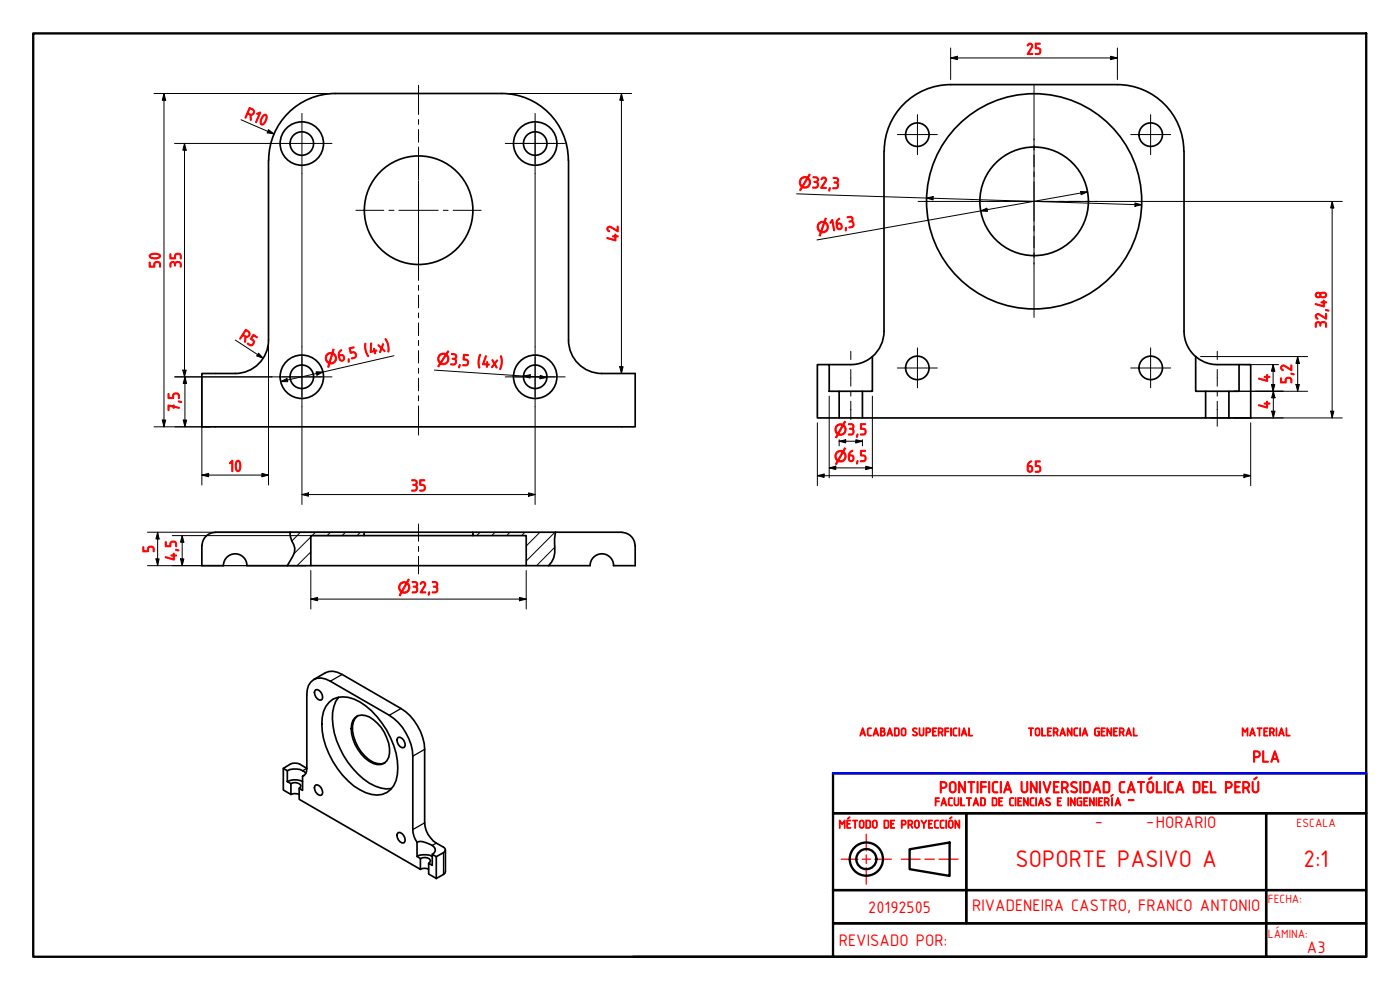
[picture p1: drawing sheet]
<svg xmlns="http://www.w3.org/2000/svg" width="420mm" height="297mm" viewBox="0 0 420 297" stroke-linecap="round" stroke-linejoin="round" font-family="sans-serif">
<!-- layer: Hatch (ISO) -->
<g fill="none" stroke="#000" stroke-width=".3">
<path d="M90.2 159.7l-2.6 2.6M94.7 159.7l-1 1M99.2 159.7l-1 1M103.7 159.7l-1 1M108.1 159.7l-.9 1M144.1 159.7l-1 1M148.6 159.7l-1 1M153 159.7l-.9 1M157.5 159.7l-1 1M162.1 159.7l-4.2 4.1M166.6 159.7l-8.7 8.6M93.3 165.6l-4.1 4.1"/>
<path d="M93.3 161.1l-5.1 5.1M166.5 164.2l-5.5 5.5"/>
</g>
<!-- layer: Visible (ISO) -->
<g fill="none" stroke="#000" stroke-width=".51">
<path d="M150.6 28.1a20 20 0 0 1 20 19.9M150.6 28.1h-50a20 20 0 0 0-20 19.9M335.3 25.4a20 20 0 0 1 20 20M335.3 25.4h-50a20 20 0 0 0-19.9 20M80.6 48.1v54a10 10 0 0 1-10 10h-10v16h130v-16h-4a20.6 20.6 0 0 1-9.6-.7 10 10 0 0 1-6.4-9.3v-54M265.3 45.4v54M355.3 45.4v54M265.3 99.4a10 10 0 0 1-3.5 7.6M355.3 99.4a10 10 0 0 0 3.5 7.6M245.3 109.4h3.6v8h2.9v8h-6.5zM251.8 117.4h7M261.8 107v10.4h-3v8h103v-8h-3v-10.4"/>
<path d="M261.8 107a9.8 9.8 0 0 1-6.5 2.4h-6.4M358.8 107a10.3 10.3 0 0 0 6.5 2.4h6.6M361.8 117.4h7M371.9 109.4h3.4v16h-6.5v-8h3.1zM251.8 125.4h7M361.8 125.4h7M64.6 159.7h44.7M64.6 159.8a4 4 0 0 0-4 3.9M141.9 159.7h-32.6v1h-16v9h-19.2a3.5 3.5 0 0 0-3.5-3.5 3.5 3.5 0 0 0-3.5 3.5M186.6 159.8a4 4 0 0 1 4 3.9M186.6 159.7h-44.7v1h16v9h19.2a3.5 3.5 0 0 1 3.5-3.5 3.5 3.5 0 0 1 3.5 3.5h6.5v-6M60.6 163.7v6h6.5"/>
<path d="M93.3 169.7h64.6M109.3 160.7h32.6M94.2 203.9l3.5-2a5 5 0 0 1 5 .5l17.6 10.2a15.7 15.7 0 0 1 7.1 12.2v22.1a8.2 8.2 0 0 0 5.7 7.3l.4 .4v.8l-2.6 1.6M94.5 207.2l.3-.3a2 2 0 0 1 1.6 3.1 2.17 2.17 0 0 1-1.9-2.8zM98.7 210.7a6.5 6.5 0 0 1 7.5-1 24.4 24.4 0 0 1 12.7 16.3 14.7 14.7 0 0 1-.7 9.7 6.3 6.3 0 0 1-8.4 2.2 22.4 22.4 0 0 1-11.1-11.7 18.6 18.6 0 0 1-1.6-12.7l.7-1.6zM101.7 209.2a10.4 10.4 0 0 0-1.8 8.6 24.5 24.5 0 0 0 12.7 18.1l3.4 .8 1.5-.1M106.6 215.3a4.1 4.1 0 0 1 5.5 .6 12.5 12.5 0 0 1 4.8 10.1 3.3 3.3 0 0 1-4.8 3.1 12.1 12.1 0 0 1-6.6-11.8l.4-1.2zM107.3 214.8a5.4 5.4 0 0 0-1.2 6.1 11.5 11.5 0 0 0 7.1 8.2l1.2 .1 1-.3M85 230.6l1.2 .7v3.2l1.1 .6v3.3l-2.3-1.4zM85 230.6a4.7 4.7 0 0 1 7.1 0M86.2 234.5a5.2 5.2 0 0 1 4.6 0M86.2 231.3a4.4 4.4 0 0 1 5.6 .7"/>
<path d="M87.3 235.1a2.27 2.27 0 0 1 3 .6l-.5 .8M87.3 238.4a3.1 3.1 0 0 1 2.5 0M90.8 232.9v4.3l-1-.7v3.3l36.4 21v-3.2l-1-.6v-4.3M91.2 232.6l-.4 .3M92.1 230.6a2.2 2.2 0 0 1-1.3 2.3M92.1 230.6v-22.1a4.2 4.2 0 0 1 5.7-4.7l19 10.8a15.8 15.8 0 0 1 7.1 12.3v22a6.8 6.8 0 0 0 1.3 3.8M94.5 235.8l.3-.3a2 2 0 0 1 1.6 3.1 2.17 2.17 0 0 1-1.9-2.8zM119.6 221.2a2 2 0 0 1 1.6 3.1 2 2 0 0 1-1.6-3.1zM119.6 249.8a2 2 0 0 1 1.6 3.1 2 2 0 0 1-1.6-3.1zM125.2 252.7a5.9 5.9 0 0 1 5.1 1.5 1.34 1.34 0 0 1-.6 2.1M125.2 257a5.2 5.2 0 0 1 4.5 0M126.2 257.6a2.25 2.25 0 0 1 3 .6l-.1 .4-.4 .4"/>
<path d="M129.7 256.3l1.2 .7v6.6l-2.2-1.4v-3.2l1 .6zM133.7 255l-.2 7-2.6 1.6M126.2 260.8a2.57 2.57 0 0 1 2.5 0"/>
<circle cx="90.6" cy="43.1" r="3.5"/>
<circle cx="90.6" cy="43.1" r="6.5"/>
<circle cx="160.6" cy="43.1" r="3.5"/>
<circle cx="160.6" cy="43.1" r="6.5"/>
<circle cx="275.3" cy="40.4" r="3.5"/>
<circle cx="345.3" cy="40.4" r="3.5"/>
<circle cx="125.6" cy="63.1" r="16.3"/>
<circle cx="310.4" cy="60.4" r="16.3"/>
<circle cx="310.4" cy="60.4" r="32.3"/>
<circle cx="90.6" cy="113" r="3.5"/>
<circle cx="90.6" cy="113" r="6.5"/>
<circle cx="160.6" cy="113" r="3.5"/>
<circle cx="160.6" cy="113" r="6.5"/>
<circle cx="275.3" cy="110.4" r="3.5"/>
<circle cx="345.3" cy="110.4" r="3.5"/>
</g>
<!-- layer: Break Line (ISO) -->
<path d="M87.1 159.7a6.4 6.4 0 0 0 1 3.7 3.7 3.7 0 0 1-.2 3.5l-1.7 2.8M166.7 159.7l-.3 3.2a7.8 7.8 0 0 1-1.7 6.8" fill="none" stroke="#000" stroke-width=".51"/>
<!-- layer: Visible Narrow (ISO) -->
<path d="M102.7 202.4l-3.6 2M120.3 212.6l-3.5 2M92.1 230.6l-1.3 .7M127.4 224.8l-3.5 2.1M127.4 246.9l-3.5 2M130.9 253l-1.2 .7M133.1 255.8v6.6" fill="none" stroke="#000" stroke-width=".38"/>
<!-- layer: Border (ISO) -->
<g fill="none" stroke="#000" stroke-width=".7">
<path d="M10 10h400v277.1h-400zM250 232h160v12h-160zM250 244h40v23.1h-40zM273 254.8l12-2v10l-12-2zM290 244h90v23.1h-90zM380 244h30v23.1h-30zM250 277h130v10.1h-130zM250 267.1h40v9.9h-40zM290 267.1h90v9.9h30v-9.9h-30v9.9h-90zM380 277h30v10.1h-30zM190 287.1h60"/>
<circle cx="260" cy="257.8" r="5"/>
<circle cx="260" cy="257.8" r="3"/>
</g>
<path d="M252.5 257.8h5M258.8 257.8h2.4M260 250.3v5M260 256.5v2.6M262.5 257.8h5M270.5 257.8h5.7M277.6 257.8h2.8M281.8 257.8h5.7M260 260.3v5" fill="none" stroke="#f00" stroke-width=".38"/>
<!-- layer: Dimension (ISO) -->
<g fill="none" stroke="#000" stroke-width=".3">
<path d="M285.3 17.4l2-.5v1zM285.3 17.4h50M285.3 14.4v9.5M333.3 16.9l2 .5-2 .5zM335.3 14.4v9.5M46.2 28.1h52.9M49.2 28.1l.5 2h-1zM49.2 28.1v100M72.3 35.9l9.9 4.3M80.6 38.9l1.6 1.3-2-.3zM152.1 28.1h37.4M186.5 28.1l.5 2h-1z"/>
<path d="M186.5 28.1v84M52.4 43h29.2M55.4 43l.5 2.1h-1zM55.4 43v70.1M90.6 52.1v52M160.6 52.1v52M239.1 58.2l103.5 3.3M278.1 59.4l1.9-.4v1zM324.3 57.5l2.1 .1-1.9 .8zM326.4 57.6l-81.2 14.4M294.3 63.3l1.9-.8 .2 .9zM340.6 60.9l2 .6-2 .4z"/>
<path d="M345.1 60.4h57.7M399.8 60.4l.5 2h-.9zM399.8 60.4v65M52.4 113.1h29.2M54.9 111h1l-.5 2.1zM55.5 113.1l.5 1.9h-1zM55.5 113.1v15M60.6 113.5v32M70.6 102l8.4 5.5M77.6 106l1.4 1.5-1.9-.7zM80.6 103.6v41.9M84.3 114.5l1.8-.9 .3 .9z"/>
<path d="M94.9 111.6h2.1l-1.9 1zM118.2 106.7l-33.9 7.8M130.4 111l33.7 2.3M157.1 112.8l2-.4v1.1zM162.1 112.6l2 .7-2 .4zM186 110h1l-.5 2.1zM248.9 118.9v24.5M261.8 118.9v24.5M360.3 107h5M365.4 107h27M370.3 117.4h22.1M373.3 109.4h10.4"/>
<path d="M381.6 115.4h1l-.5 2zM382.1 109.4l.5 2h-1zM382.1 109.4v8M382.1 117.4l.6 2h-1.1zM382.1 117.4v8M388.9 115.4h1.1l-.6 2zM389.4 107l.6 2h-1.1zM389.4 107v10.4M46.2 128.1h16.9M48.7 126h1l-.5 2.1zM55 126h1l-.5 2.1zM90.6 122v29.4"/>
<path d="M160.6 122v29.4M245.3 126.9v18.8M251.8 132.4l2-.5v1zM251.8 132.4h7M251.8 131.9v1.9M256.9 131.9l1.9 .5-1.9 .5zM258.8 131.9v1.9M259.8 139.9l2 .5-2 .5zM363.3 125.4h2M365.4 125.4h37.4M375.3 126.9v18.8M381.6 123.4h1.1l-.6 2z"/>
<path d="M399.4 123.4h.9l-.5 2zM44.3 159.7h63.5M47.3 159.7l.5 2h-1zM47.3 159.7v10M60.6 142.5l2-.5v1.1zM60.6 142.5h20M78.6 142l2 .5-2 .6zM90.6 148.4l2-.5v1zM90.6 148.4h70M158.6 147.9l2 .5-2 .5zM245.3 142.7l2-.5v1zM245.3 142.7h130"/>
<path d="M248.9 140.4l1.9-.5v1zM248.9 140.4h12.9M373.3 142.2l2 .5-2 .5zM44.3 169.7h47.5M46.8 167.7h1l-.5 2zM51.7 160.7h56.1M54.2 167.7h1l-.5 2zM54.7 160.7l.5 2h-1zM54.7 160.7v9M93.3 179.8l2-.6v1.1zM93.3 179.8h64.6M93.3 171.2v11.5"/>
<path d="M155.9 179.2l2 .6-2 .5zM157.9 171.2v11.5"/>
</g>
<g fill="#000">
<path d="M285.3 17.4l2-.5v1z" fill-rule="evenodd"/>
<path d="M333.3 16.9l2 .5-2 .5z" fill-rule="evenodd"/>
<path d="M49.2 28.1l.5 2h-1z" fill-rule="evenodd"/>
<path d="M80.6 38.9l1.6 1.3-2-.3z" fill-rule="evenodd"/>
<path d="M186.5 28.1l.5 2h-1z" fill-rule="evenodd"/>
<path d="M55.4 43l.5 2.1h-1z" fill-rule="evenodd"/>
<path d="M278.1 59.4l1.9-.4v1z" fill-rule="evenodd"/>
<path d="M324.3 57.5l2.1 .1-1.9 .8z" fill-rule="evenodd"/>
<path d="M294.3 63.3l1.9-.8 .2 .9z" fill-rule="evenodd"/>
<path d="M340.6 60.9l2 .6-2 .4z" fill-rule="evenodd"/>
<path d="M399.8 60.4l.5 2h-.9z" fill-rule="evenodd"/>
<path d="M54.9 111h1l-.5 2.1z" fill-rule="evenodd"/>
<path d="M55.5 113.1l.5 1.9h-1z" fill-rule="evenodd"/>
<path d="M77.6 106l1.4 1.5-1.9-.7z" fill-rule="evenodd"/>
<path d="M84.3 114.5l1.8-.9 .3 .9z" fill-rule="evenodd"/>
<path d="M94.9 111.6h2.1l-1.9 1z" fill-rule="evenodd"/>
<path d="M157.1 112.8l2-.4v1.1z" fill-rule="evenodd"/>
<path d="M162.1 112.6l2 .7-2 .4z" fill-rule="evenodd"/>
<path d="M186 110h1l-.5 2.1z" fill-rule="evenodd"/>
<path d="M381.6 115.4h1l-.5 2z" fill-rule="evenodd"/>
<path d="M382.1 109.4l.5 2h-1z" fill-rule="evenodd"/>
<path d="M382.1 117.4l.6 2h-1.1z" fill-rule="evenodd"/>
<path d="M388.9 115.4h1.1l-.6 2z" fill-rule="evenodd"/>
<path d="M389.4 107l.6 2h-1.1z" fill-rule="evenodd"/>
<path d="M48.7 126h1l-.5 2.1z" fill-rule="evenodd"/>
<path d="M55 126h1l-.5 2.1z" fill-rule="evenodd"/>
<path d="M248.9 140.4l1.9-.5v1z" fill-rule="evenodd"/>
<path d="M251.8 132.4l2-.5v1z" fill-rule="evenodd"/>
<path d="M256.9 131.9l1.9 .5-1.9 .5z" fill-rule="evenodd"/>
<path d="M381.6 123.4h1.1l-.6 2z" fill-rule="evenodd"/>
<path d="M399.4 123.4h.9l-.5 2z" fill-rule="evenodd"/>
<path d="M60.6 142.5l2-.5v1.1z" fill-rule="evenodd"/>
<path d="M78.6 142l2 .5-2 .6z" fill-rule="evenodd"/>
<path d="M90.6 148.4l2-.5v1z" fill-rule="evenodd"/>
<path d="M158.6 147.9l2 .5-2 .5z" fill-rule="evenodd"/>
<path d="M245.3 142.7l2-.5v1z" fill-rule="evenodd"/>
<path d="M259.8 139.9l2 .5-2 .5z" fill-rule="evenodd"/>
<path d="M373.3 142.2l2 .5-2 .5z" fill-rule="evenodd"/>
<path d="M46.8 167.7h1l-.5 2z" fill-rule="evenodd"/>
<path d="M47.3 159.7l.5 2h-1z" fill-rule="evenodd"/>
<path d="M54.2 167.7h1l-.5 2z" fill-rule="evenodd"/>
<path d="M54.7 160.7l.5 2h-1z" fill-rule="evenodd"/>
<path d="M93.3 179.8l2-.6v1.1z" fill-rule="evenodd"/>
<path d="M155.9 179.2l2 .6-2 .5z" fill-rule="evenodd"/>
</g>
<!-- layer: Center Mark (ISO) -->
<g fill="none" stroke="#000" stroke-width=".3">
<path d="M90.6 34v18.1M160.6 34v18.1M160.6 37.1v12M275.3 34.4v12M310.3 25.6v69.6M345.3 34.4v12M81.6 43h18M125.6 44.3v8.4M125.6 54.2v1.5M125.6 57.2v11.8M151.6 43h18M154.6 43h12"/>
<path d="M269.3 40.4h12M339.3 40.4h12M106.8 63.1h8.4M116.7 63.1h1.5M119.7 63.1h11.8M125.6 70.5v1.5M125.6 73.5v8.4M133 63.1h1.5M136 63.1h8.4M275.5 60.4h69.6M81.6 113.1h18M84.6 113.1h12"/>
<path d="M90.6 104.1v17.9M90.6 107v12M151.6 113.1h18M154.6 113.1h12M160.6 107v12M160.6 104.1v17.9M269.3 110.4h12M275.3 104.4v12M339.3 110.4h12M345.3 104.4v12"/>
</g>
<!-- layer: Centerline (ISO) -->
<g fill="none" stroke="#000" stroke-width=".3">
<path d="M125.6 25.6v8.7M125.6 35.9v1.4M125.6 38.8v3.9M125.6 44.1v1.5M125.6 47.2v3.7M125.6 52.4v1.5M125.6 55.4v3.8M125.6 60.7v1.5M125.6 63.7v3.8M125.6 69v1.5M125.6 72v3.8M125.6 77.3v1.5"/>
<path d="M125.6 80.3v3.8M125.6 85.6v1.5M125.6 88.6v3.8M125.6 93.9v1.5M125.6 96.9v3.8M125.6 102.2v1.5M125.6 105.2v3.8M125.6 110.5v1.5M125.6 113.5v3.8M125.6 118.7v1.6M255.3 105.4v2.5M255.3 110.9v5"/>
<path d="M255.3 117.4v1.5M365.3 105.4v2.5M365.3 110.9v5M365.3 117.4v1.5M125.6 121.8v8.7M255.3 120.4v5.4M365.3 120.4v7.5M125.6 157.2v5.2M125.6 163.9v1.6M125.6 166.9v5.3"/>
</g>
<!-- layer: Border (ISO) -->
<path d="M250 232h160" fill="none" stroke="#00f" stroke-width=".7"/>
<g font-size="7.7" fill="#f00">
<text x="304.7" y="260.3">SOPORTE PASIVO A</text>
<text x="391.2" y="260.3">2:1</text>
</g>
<g font-size="5.4" fill="#f00">
<text x="328.5" y="247.8">-</text>
<text x="344" y="247.8">-HORARIO</text>
<text x="260.5" y="273.8">20192505</text>
<text x="291.7" y="273.4">RIVADENEIRA CASTRO, FRANCO ANTONIO</text>
<text x="251.7" y="283.8">REVISADO POR:</text>
<text x="392.2" y="286.1">A3</text>
</g>
<g font-size="5.3" fill="#f00">
<text x="307.9" y="16.4">25</text>
<text x="73.2" y="35.2" transform="rotate(23 73.2 35.2)">R10</text>
<text x="243.5" y="56.4" transform="rotate(2 243.5 56.4)">32,3</text>
<text x="249.2" y="69.5" transform="rotate(-10 249.2 69.5)">16,3</text>
<text x="185.5" y="72.6" transform="rotate(-90 185.5 72.6)">42</text>
<text x="48.2" y="80.5" transform="rotate(-90 48.2 80.5)">50</text>
<text x="54.4" y="80.5" transform="rotate(-90 54.4 80.5)">35</text>
<text x="71.6" y="101.5" transform="rotate(33 71.6 101.5)">R5</text>
<text x="398.1" y="98.5" transform="rotate(-90 398.1 98.5)">32,48</text>
<text x="101.6" y="108.6" transform="rotate(-13 101.6 108.6)">6,5 (4x)</text>
<text x="134.9" y="109.5" transform="rotate(4 134.9 109.5)">3,5 (4x)</text>
<text x="381.1" y="114.8" transform="rotate(-90 381.1 114.8)">4</text>
<text x="387.7" y="115.2" transform="rotate(-90 387.7 115.2)">5,2</text>
<text x="53.8" y="123.6" transform="rotate(-90 53.8 123.6)">7,5</text>
<text x="381.1" y="122.8" transform="rotate(-90 381.1 122.8)">4</text>
<text x="254.3" y="130.5">3,5</text>
<text x="68.5" y="141.5">10</text>
<text x="254.3" y="138.5">6,5</text>
<text x="307.9" y="141.7">65</text>
<text x="123.2" y="147.4">35</text>
<text x="46.3" y="165.9" transform="rotate(-90 46.3 165.9)">5</text>
<text x="53" y="168.4" transform="rotate(-90 53 168.4)">4,5</text>
<text x="123.3" y="177.9">32,3</text>
<text x="375.9" y="228.7">PLA</text>
<text x="281.8" y="237.9">PONTIFICIA UNIVERSIDAD CATÓLICA DEL PERÚ</text>
<text x="338.3" y="241.1">-</text>
</g>
<g font-size="4.5" fill="#f00">
<text x="239.6" y="56.3" transform="rotate(2 239.6 56.3)">⌀</text>
<text x="245.3" y="70.1" transform="rotate(-10 245.3 70.1)">⌀</text>
<text x="97.8" y="109.5" transform="rotate(-13 97.8 109.5)">⌀</text>
<text x="131" y="109.2" transform="rotate(4 131 109.2)">⌀</text>
<text x="250.3" y="130.5">⌀</text>
<text x="250.3" y="138.5">⌀</text>
<text x="119.4" y="177.9">⌀</text>
</g>
<g font-size="3.9" fill="#f00">
<text x="389.1" y="248">ESCALA</text>
<text x="380.5" y="271.1">FECHA:</text>
<text x="380.5" y="281.5">LÁMINA:</text>
</g>
<g font-size="3.8" fill="#f00">
<text x="257.8" y="220.8">ACABADO SUPERFICIAL</text>
<text x="308.4" y="220.8">TOLERANCIA GENERAL</text>
<text x="372.6" y="220.8">MATERIAL</text>
<text x="280.4" y="241.8">FACULTAD DE CIENCIAS E INGENIERÍA</text>
<text x="251.7" y="248.5">MÉTODO DE PROYECCIÓN</text>
</g>
</svg>
